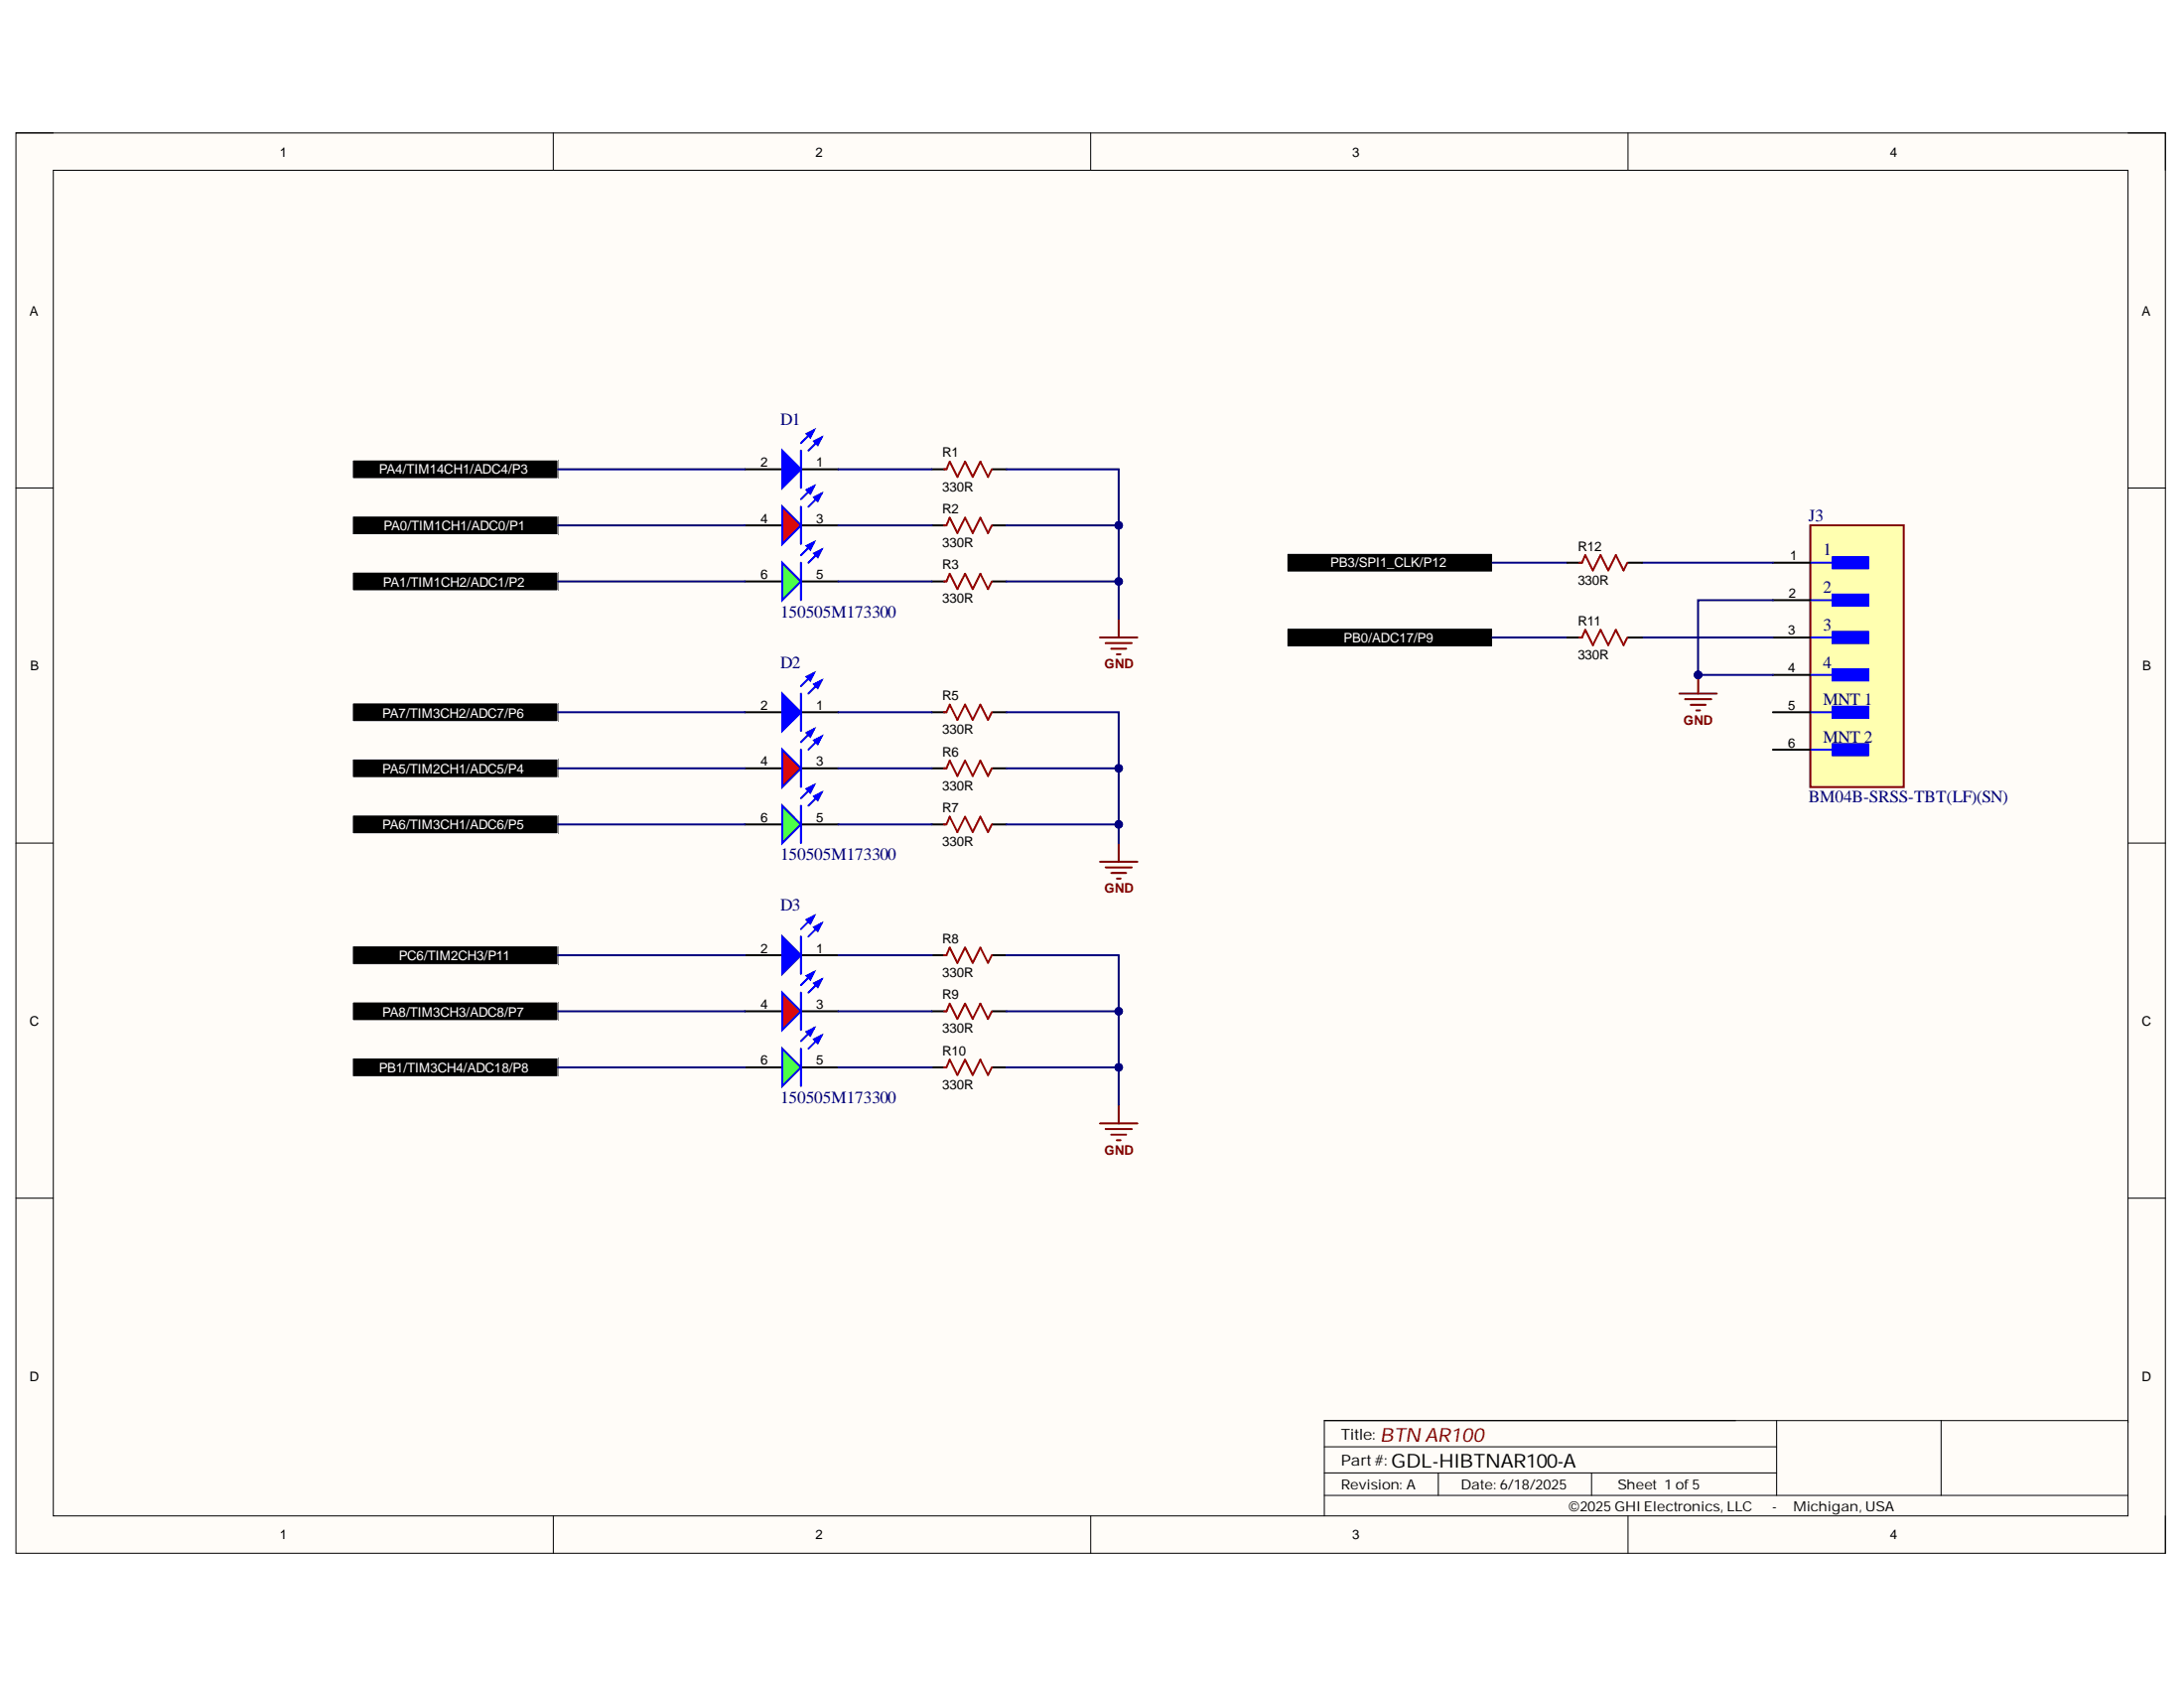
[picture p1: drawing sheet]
<svg xmlns="http://www.w3.org/2000/svg" width="279mm" height="216mm" viewBox="0 0 279 216" stroke-linecap="round" stroke-linejoin="round" font-family="sans-serif">
<path d="M2 17h275v181.7h-275z" fill-rule="evenodd" fill="#fffcf8"/>
<path d="M2 17h275v181.7h-275z" fill="none" stroke="#000" stroke-width=".13"/>
<path d="M6.8 21.8h265.4v172.1h-265.4z" fill-rule="evenodd" fill="#fffcf8"/>
<g fill="none" stroke="#000" stroke-width=".13">
<path d="M2 17h4.8M70.8 17v4.8M139.5 17v4.8M208.3 17v4.8M272.2 17h4.8v4.8M6.8 21.8h265.4v172.1h-265.4zM2 62.4h4.8M272.2 62.4h4.8M2 107.8h4.8M272.2 107.8h4.8M2 153.3h4.8M272.2 153.3h4.8"/>
<path d="M70.8 193.9v4.8M139.5 193.9v4.8M169.4 188.4h57.9M169.4 191.3h102.8M169.4 185.1h57.9M184 188.4v2.9M203.6 188.4v2.9M208.3 193.9v4.8M227.3 181.7v9.6M248.3 181.7v9.6M272.2 181.9v-.2h-102.8v12.2M277 193.9v4.8"/>
</g>
<path d="M95.3 60h4.8M95.3 67.2h4.8M95.3 74.4h4.8M102.5 60h4.8M102.5 67.2h4.8M102.5 74.4h4.8" fill="none" stroke="#000" stroke-width=".25"/>
<path d="M100.1 72l2.4 2.4-2.4 2.4z" fill="#0f0"/>
<path d="M100.1 72l2.4 2.4-2.4 2.4zM104.1 62.2l-1.6 1.7M105.1 63.1l-1.7 1.7" fill="none" stroke="#00f" stroke-width=".25"/>
<path d="M104.1 63.6l1-.5-.5 1z" fill="#00f"/>
<path d="M104.1 63.6l1-.5-.5 1z" fill="none" stroke="#00f" stroke-width=".25"/>
<path d="M103.2 62.7l.9-.5-.4 .9z" fill="#00f"/>
<path d="M102.5 64.8v4.8M103.2 62.7l.9-.5-.4 .9z" fill="none" stroke="#00f" stroke-width=".25"/>
<path d="M100.1 64.8l2.4 2.4-2.4 2.4z" fill="#f00"/>
<path d="M100.1 64.8l2.4 2.4-2.4 2.4zM104.1 69.3l-1.6 1.7M105.1 70.3l-1.7 1.7" fill="none" stroke="#00f" stroke-width=".25"/>
<path d="M104.1 70.8l1-.5-.5 1z" fill="#00f"/>
<path d="M104.1 70.8l1-.5-.5 1z" fill="none" stroke="#00f" stroke-width=".25"/>
<path d="M103.2 69.8l.9-.5-.4 1z" fill="#00f"/>
<path d="M102.5 72v4.8M103.2 69.8l.9-.5-.4 1z" fill="none" stroke="#00f" stroke-width=".25"/>
<path d="M100.1 57.6l2.4 2.4-2.4 2.4z" fill="#00f"/>
<path d="M100.1 57.6l2.4 2.4-2.4 2.4zM104.1 55l-1.6 1.7M105.1 56l-1.7 1.6" fill="none" stroke="#00f" stroke-width=".25"/>
<path d="M104.1 56.4l1-.4-.5 .9z" fill="#00f"/>
<path d="M104.1 56.4l1-.4-.5 .9z" fill="none" stroke="#00f" stroke-width=".25"/>
<path d="M103.2 55.5l.9-.5-.4 1z" fill="#00f"/>
<path d="M102.5 57.6v4.8M103.2 55.5l.9-.5-.4 1z" fill="none" stroke="#00f" stroke-width=".25"/>
<path d="M95.3 91.1h4.8M95.3 98.3h4.8M102.5 91.1h4.8M102.5 98.3h4.8M95.3 105.4h4.8M102.5 105.4h4.8" fill="none" stroke="#000" stroke-width=".25"/>
<path d="M100.1 103.1l2.4 2.3-2.4 2.4z" fill="#0f0"/>
<path d="M104.1 93.3l-1.6 1.6M105.1 94.2l-1.7 1.7M100.1 103.1l2.4 2.3-2.4 2.4z" fill="none" stroke="#00f" stroke-width=".25"/>
<path d="M104.1 94.7l1-.5-.5 1z" fill="#00f"/>
<path d="M104.1 94.7l1-.5-.5 1z" fill="none" stroke="#00f" stroke-width=".25"/>
<path d="M103.2 93.7l.9-.4-.4 .9z" fill="#00f"/>
<path d="M102.5 95.9v4.8M103.2 93.7l.9-.4-.4 .9z" fill="none" stroke="#00f" stroke-width=".25"/>
<path d="M100.1 95.9l2.4 2.4-2.4 2.4z" fill="#f00"/>
<path d="M100.1 95.9l2.4 2.4-2.4 2.4zM104.1 100.4l-1.6 1.7M105.1 101.4l-1.7 1.7" fill="none" stroke="#00f" stroke-width=".25"/>
<path d="M104.1 101.9l1-.5-.5 .9z" fill="#00f"/>
<path d="M104.1 101.9l1-.5-.5 .9z" fill="none" stroke="#00f" stroke-width=".25"/>
<path d="M103.2 100.9l.9-.5-.4 1z" fill="#00f"/>
<path d="M102.5 103.1v4.7M103.2 100.9l.9-.5-.4 1z" fill="none" stroke="#00f" stroke-width=".25"/>
<path d="M100.1 88.7l2.4 2.4-2.4 2.4z" fill="#00f"/>
<path d="M100.1 88.7l2.4 2.4-2.4 2.4zM104.1 86.1l-1.6 1.7M105.1 87l-1.7 1.7" fill="none" stroke="#00f" stroke-width=".25"/>
<path d="M104.1 87.5l1-.5-.5 1z" fill="#00f"/>
<path d="M104.1 87.5l1-.5-.5 1z" fill="none" stroke="#00f" stroke-width=".25"/>
<path d="M103.2 86.6l.9-.5-.4 .9z" fill="#00f"/>
<path d="M102.5 88.7v4.8M103.2 86.6l.9-.5-.4 .9z" fill="none" stroke="#00f" stroke-width=".25"/>
<path d="M143.1 79.1v2.4M140.7 81.5h4.8M141.4 82.3h3.4M142.2 83h1.9M142.9 83.7h.5M140.7 110.2h4.8M141.4 110.9h3.4M142.2 111.7h1.9M142.9 112.4h.5M143.1 107.8v2.4" fill="none" stroke="#800000" stroke-width=".25"/>
<path d="M95.3 122.2h4.8M95.3 129.3h4.8M95.3 136.5h4.8M102.5 122.2h4.8M102.5 129.3h4.8M102.5 136.5h4.8" fill="none" stroke="#000" stroke-width=".25"/>
<path d="M100.1 134.1l2.4 2.4-2.4 2.4z" fill="#0f0"/>
<path d="M100.1 134.1l2.4 2.4-2.4 2.4zM104.1 124.3l-1.6 1.7M105.1 125.3l-1.7 1.7" fill="none" stroke="#00f" stroke-width=".25"/>
<path d="M104.1 125.8l1-.5-.5 .9z" fill="#00f"/>
<path d="M104.1 125.8l1-.5-.5 .9z" fill="none" stroke="#00f" stroke-width=".25"/>
<path d="M103.2 124.8l.9-.5-.4 1z" fill="#00f"/>
<path d="M102.5 127v4.7M103.2 124.8l.9-.5-.4 1z" fill="none" stroke="#00f" stroke-width=".25"/>
<path d="M100.1 127l2.4 2.3-2.4 2.4z" fill="#f00"/>
<path d="M100.1 127l2.4 2.3-2.4 2.4zM104.1 131.5l-1.6 1.7M105.1 132.5l-1.7 1.6" fill="none" stroke="#00f" stroke-width=".25"/>
<path d="M104.1 132.9l1-.4-.5 .9z" fill="#00f"/>
<path d="M104.1 132.9l1-.4-.5 .9z" fill="none" stroke="#00f" stroke-width=".25"/>
<path d="M103.2 132l.9-.5-.4 1z" fill="#00f"/>
<path d="M102.5 134.1v4.8M103.2 132l.9-.5-.4 1z" fill="none" stroke="#00f" stroke-width=".25"/>
<path d="M100.1 119.8l2.4 2.4-2.4 2.4z" fill="#00f"/>
<path d="M100.1 119.8l2.4 2.4-2.4 2.4zM104.1 117.2l-1.6 1.6M105.1 118.1l-1.7 1.7" fill="none" stroke="#00f" stroke-width=".25"/>
<path d="M104.1 118.6l1-.5-.5 1z" fill="#00f"/>
<path d="M104.1 118.6l1-.5-.5 1z" fill="none" stroke="#00f" stroke-width=".25"/>
<path d="M103.2 117.6l.9-.4-.4 .9z" fill="#00f"/>
<path d="M102.5 119.8v4.8M103.2 117.6l.9-.4-.4 .9z" fill="none" stroke="#00f" stroke-width=".25"/>
<path d="M214.8 88.7h4.8M215.6 89.4h3.3M216.3 90.1h1.9M217 90.9h.5M217.2 86.3v2.4M140.7 143.7h4.8M141.4 144.4h3.4M142.2 145.1h1.9M142.9 145.8h.5M143.1 141.3v2.4" fill="none" stroke="#800000" stroke-width=".25"/>
<g fill="#000">
<path d="M45.1 58.8h26.3v2.4h-26.3z" fill-rule="evenodd"/>
<path d="M45.1 66h26.3v2.4h-26.3z" fill-rule="evenodd"/>
<path d="M45.1 73.2h26.3v2.4h-26.3z" fill-rule="evenodd"/>
<path d="M164.6 70.8h26.3v2.4h-26.3z" fill-rule="evenodd"/>
<path d="M45.1 97.1h26.3v2.4h-26.3z" fill-rule="evenodd"/>
<path d="M45.1 89.9h26.3v2.4h-26.3z" fill-rule="evenodd"/>
<path d="M45.1 104.2h26.3v2.4h-26.3z" fill-rule="evenodd"/>
<path d="M45.1 128.2h26.3v2.3h-26.3z" fill-rule="evenodd"/>
<path d="M45.1 135.3h26.3v2.4h-26.3z" fill-rule="evenodd"/>
<path d="M45.1 121h26.3v2.4h-26.3z" fill-rule="evenodd"/>
</g>
<path d="M45.1 58.8h26.3v2.4h-26.3zM45.1 66h26.3v2.4h-26.3zM45.1 73.2h26.3v2.4h-26.3zM164.6 70.8h26.3v2.4h-26.3zM45.1 97.1h26.3v2.4h-26.3zM45.1 89.9h26.3v2.4h-26.3zM45.1 104.2h26.3v2.4h-26.3zM45.1 128.2h26.3v2.3h-26.3zM45.1 135.3h26.3v2.4h-26.3zM45.1 121h26.3v2.4h-26.3z" fill="none" stroke="#fff" stroke-width=".13"/>
<circle cx="217.2" cy="86.3" r=".48" fill="#000080"/>
<circle cx="217.2" cy="86.3" r=".48" fill="none" stroke="#000080" stroke-width=".13"/>
<path d="M164.6 80.3h26.3v2.4h-26.3z" fill-rule="evenodd" fill="#000"/>
<path d="M164.6 80.3h26.3v2.4h-26.3z" fill="none" stroke="#fff" stroke-width=".13"/>
<g fill="none" stroke="#000" stroke-width=".25">
<path d="M119.2 60h1.7M119.2 67.2h1.7M119.2 74.4h1.7M127 60h1.8M127 67.2h1.8M127 74.4h1.8M119.2 91.1h1.7M119.2 98.3h1.7M127 91.1h1.8M127 98.3h1.8M119.2 105.4h1.7M127 105.4h1.8"/>
<path d="M119.2 122.2h1.7M119.2 129.3h1.7M119.2 136.5h1.7M127 122.2h1.8M127 129.3h1.8M127 136.5h1.8"/>
</g>
<path d="M120.8 60h.3l.4-1 1 2 1-2 .9 2 1-2 1 2 .5-1M120.8 67.2h.3l.4-1 1 2 1-2 .9 2 1-2 1 2 .5-1M120.8 74.4h.3l.4-1 1 1.9 1-1.9 .9 1.9 1-1.9 1 1.9 .5-.9M120.8 91.1h.3l.4-1 1 2 1-2 .9 2 1-2 1 2 .5-1M120.8 98.3h.3l.4-1 1 2 1-2 .9 2 1-2 1 2 .5-1M120.8 105.4h.3l.4-.9 1 1.9 1-1.9 .9 1.9 1-1.9 1 1.9 .5-1M120.8 122.2h.3l.4-1 1 2 1-2 .9 2 1-2 1 2 .5-1M120.8 129.3h.3l.4-.9 1 1.9 1-1.9 .9 1.9 1-1.9 1 1.9 .5-1M120.8 136.5h.3l.4-1 1 2 1-2 .9 2 1-2 1 2 .5-1" fill="none" stroke="#980000" stroke-width=".25"/>
<path d="M231.6 67.2h11.9v33.5h-11.9z" fill-rule="evenodd" fill="#ffffb0"/>
<path d="M231.6 67.2h11.9v33.5h-11.9z" fill="none" stroke="#800000" stroke-width=".25"/>
<path d="M234.5 71.3h4.5v1.4h-4.5z" fill-rule="evenodd" fill="#00f"/>
<path d="M231.6 72h5.2M234.5 71.3h4.5v1.4h-4.5z" fill="none" stroke="#00f" stroke-width=".25"/>
<path d="M234.5 76h4.5v1.5h-4.5z" fill-rule="evenodd" fill="#00f"/>
<path d="M231.6 76.8h5.2M234.5 76h4.5v1.5h-4.5z" fill="none" stroke="#00f" stroke-width=".25"/>
<path d="M234.5 80.8h4.5v1.5h-4.5z" fill-rule="evenodd" fill="#00f"/>
<path d="M231.6 81.5h5.2M234.5 80.8h4.5v1.5h-4.5z" fill="none" stroke="#00f" stroke-width=".25"/>
<path d="M234.5 85.6h4.5v1.4h-4.5z" fill-rule="evenodd" fill="#00f"/>
<path d="M231.6 86.3h5.2M234.5 85.6h4.5v1.4h-4.5z" fill="none" stroke="#00f" stroke-width=".25"/>
<path d="M234.5 90.4h4.5v1.4h-4.5z" fill-rule="evenodd" fill="#00f"/>
<path d="M231.6 91.1h5.2M234.5 90.4h4.5v1.4h-4.5z" fill="none" stroke="#00f" stroke-width=".25"/>
<path d="M234.5 95.2h4.5v1.4h-4.5z" fill-rule="evenodd" fill="#00f"/>
<path d="M231.6 95.9h5.2M234.5 95.2h4.5v1.4h-4.5z" fill="none" stroke="#00f" stroke-width=".25"/>
<path d="M226.8 72h4.8M226.8 76.8h4.8M226.8 81.5h4.8M226.8 86.3h4.8M226.8 91.1h4.8M226.8 95.9h4.8" fill="none" stroke="#000" stroke-width=".25"/>
<path d="M128.8 60h14.3v7.2h-14.3" fill="none" stroke="#000080" stroke-width=".25"/>
<circle cx="143.1" cy="67.2" r=".48" fill="#000080"/>
<circle cx="143.1" cy="67.2" r=".48" fill="none" stroke="#000080" stroke-width=".13"/>
<path d="M143.1 67.2v7.2h-14.3" fill="none" stroke="#000080" stroke-width=".25"/>
<circle cx="143.1" cy="67.2" r=".48" fill="#000080"/>
<circle cx="143.1" cy="67.2" r=".48" fill="none" stroke="#000080" stroke-width=".13"/>
<circle cx="143.1" cy="74.4" r=".48" fill="#000080"/>
<circle cx="143.1" cy="74.4" r=".48" fill="none" stroke="#000080" stroke-width=".13"/>
<path d="M143.1 98.3v7.1h-14.3" fill="none" stroke="#000080" stroke-width=".25"/>
<circle cx="143.1" cy="98.3" r=".48" fill="#000080"/>
<circle cx="143.1" cy="98.3" r=".48" fill="none" stroke="#000080" stroke-width=".13"/>
<circle cx="143.1" cy="105.4" r=".48" fill="#000080"/>
<circle cx="143.1" cy="105.4" r=".48" fill="none" stroke="#000080" stroke-width=".13"/>
<path d="M143.1 105.4v2.4" fill="none" stroke="#000080" stroke-width=".25"/>
<circle cx="143.1" cy="105.4" r=".48" fill="#000080"/>
<circle cx="143.1" cy="105.4" r=".48" fill="none" stroke="#000080" stroke-width=".13"/>
<path d="M71.4 60h23.9M71.4 67.2h23.9M71.4 74.4h23.9M71.4 91.1h23.9M71.4 98.3h23.9M128.8 91.1h14.3v7.2h-14.3M71.4 105.4h23.9" fill="none" stroke="#000080" stroke-width=".25"/>
<circle cx="143.1" cy="98.3" r=".48" fill="#000080"/>
<circle cx="143.1" cy="98.3" r=".48" fill="none" stroke="#000080" stroke-width=".13"/>
<path d="M143.1 74.4v4.7" fill="none" stroke="#000080" stroke-width=".25"/>
<circle cx="143.1" cy="74.4" r=".48" fill="#000080"/>
<circle cx="143.1" cy="74.4" r=".48" fill="none" stroke="#000080" stroke-width=".13"/>
<path d="M128.8 122.2h14.3v7.1h-14.3" fill="none" stroke="#000080" stroke-width=".25"/>
<circle cx="143.1" cy="129.3" r=".48" fill="#000080"/>
<circle cx="143.1" cy="129.3" r=".48" fill="none" stroke="#000080" stroke-width=".13"/>
<path d="M143.1 129.3v7.2h-14.3" fill="none" stroke="#000080" stroke-width=".25"/>
<circle cx="143.1" cy="129.3" r=".48" fill="#000080"/>
<circle cx="143.1" cy="129.3" r=".48" fill="none" stroke="#000080" stroke-width=".13"/>
<circle cx="143.1" cy="136.5" r=".48" fill="#000080"/>
<circle cx="143.1" cy="136.5" r=".48" fill="none" stroke="#000080" stroke-width=".13"/>
<path d="M71.4 122.2h23.9M71.4 129.3h23.9M71.4 136.5h23.9M143.1 136.5v4.8" fill="none" stroke="#000080" stroke-width=".25"/>
<circle cx="143.1" cy="136.5" r=".48" fill="#000080"/>
<circle cx="143.1" cy="136.5" r=".48" fill="none" stroke="#000080" stroke-width=".13"/>
<path d="M107.3 60h11.9M107.3 67.2h11.9M107.3 74.4h11.9M107.3 91.1h11.9M107.3 98.3h11.9M190.9 81.5h9.6M210.1 81.5h16.7M217.2 86.3h9.6M107.3 105.4h11.9M107.3 136.5h11.9M107.3 129.3h11.9M107.3 122.2h11.9" fill="none" stroke="#000080" stroke-width=".25"/>
<circle cx="217.2" cy="86.3" r=".48" fill="#000080"/>
<circle cx="217.2" cy="86.3" r=".48" fill="none" stroke="#000080" stroke-width=".13"/>
<path d="M226.8 76.8h-9.6v9.5" fill="none" stroke="#000080" stroke-width=".25"/>
<circle cx="217.2" cy="86.3" r=".48" fill="#000080"/>
<circle cx="217.2" cy="86.3" r=".48" fill="none" stroke="#000080" stroke-width=".13"/>
<path d="M190.9 72h9.6M210.1 72h16.7" fill="none" stroke="#000080" stroke-width=".25"/>
<path d="M200.5 72h1.7M208.3 72h1.8M200.5 81.5h1.7M208.3 81.5h1.8" fill="none" stroke="#000" stroke-width=".25"/>
<path d="M202.1 72h.3l.4-1 1 2 1-2 .9 2 1-2 1 2 .5-1M202.1 81.5h.3l.4-.9 1 1.9 1-1.9 .9 1.9 1-1.9 1 1.9 .5-1" fill="none" stroke="#980000" stroke-width=".25"/>
<text font-size="2.5" fill="#800000" x="176.6" y="184.4">BTN AR100</text>
<text font-size="2.5" x="178" y="187.8">GDL-HIBTNAR100-A</text>
<g font-size="2.2" fill="#000080">
<text x="99.8" y="54.3">D1</text>
<text x="231.4" y="66.7">J3</text>
<text x="233.2" y="71">1</text>
<text x="233.2" y="75.9">2</text>
<text x="99.8" y="79">150505M173300</text>
<text x="233.2" y="80.6">3</text>
<text x="99.8" y="85.4">D2</text>
<text x="233.2" y="85.4">4</text>
<text x="233.2" y="90.2">MNT 1</text>
<text x="233.2" y="95">MNT 2</text>
<text x="231.4" y="102.6">BM04B-SRSS-TBT(LF)(SN)</text>
<text x="99.8" y="110">150505M173300</text>
<text x="99.8" y="116.5">D3</text>
<text x="99.8" y="141.1">150505M173300</text>
</g>
<g font-size="1.9">
<text x="171.6" y="184.1">Title:</text>
<text x="171.6" y="187.5">Part #:</text>
</g>
<g font-size="1.8">
<text x="171.6" y="190.5">Revision: A</text>
<text x="186.9" y="190.5">Date: 6/18/2025</text>
<text x="206.9" y="190.5">Sheet 1 of5</text>
<text x="200.7" y="193.3">©2025 GHI Electronics, LLC</text>
<text x="226.7" y="193.3">-</text>
<text x="229.4" y="193.3">Michigan, USA</text>
</g>
<g font-size="1.7">
<text x="35.8" y="20">1</text>
<text x="104.3" y="20">2</text>
<text x="173" y="20">3</text>
<text x="241.8" y="20">4</text>
<text x="3.8" y="40.3">A</text>
<text x="274" y="40.3">A</text>
<text x="97.3" y="59.7">2</text>
<text x="104.4" y="59.7">1</text>
<text x="120.6" y="58.4">R1</text>
<text x="120.6" y="62.8">330R</text>
<text x="120.6" y="65.6">R2</text>
<text x="97.3" y="66.9">4</text>
<text x="104.4" y="66.9">3</text>
<text x="120.6" y="70">330R</text>
<text x="201.9" y="70.5">R12</text>
<text x="229" y="71.6">1</text>
<text x="97.3" y="74">6</text>
<text x="104.4" y="74">5</text>
<text x="120.6" y="77.1">330R</text>
<text x="120.6" y="72.8">R3</text>
<text x="201.9" y="74.8">330R</text>
<text x="228.8" y="76.5">2</text>
<text x="201.9" y="80">R11</text>
<text x="228.8" y="81.2">3</text>
<text x="3.9" y="85.8">B</text>
<text x="120.6" y="89.6">R5</text>
<text x="201.9" y="84.3">330R</text>
<text x="228.8" y="86">4</text>
<text x="274.1" y="85.8">B</text>
<text x="97.3" y="90.8">2</text>
<text x="104.4" y="90.8">1</text>
<text x="120.6" y="93.9">330R</text>
<text x="228.8" y="90.8">5</text>
<text x="228.8" y="95.6">6</text>
<text x="97.3" y="97.9">4</text>
<text x="104.4" y="97.9">3</text>
<text x="120.6" y="101.1">330R</text>
<text x="120.6" y="96.8">R6</text>
<text x="97.3" y="105.1">6</text>
<text x="104.4" y="105.1">5</text>
<text x="120.6" y="103.9">R7</text>
<text x="120.6" y="108.3">330R</text>
<text x="97.3" y="121.9">2</text>
<text x="104.4" y="121.9">1</text>
<text x="120.6" y="125">330R</text>
<text x="120.6" y="120.6">R8</text>
<text x="3.8" y="131.2">C</text>
<text x="97.3" y="129">4</text>
<text x="104.4" y="129">3</text>
<text x="120.6" y="127.8">R9</text>
<text x="274" y="131.2">C</text>
<text x="97.3" y="136.2">6</text>
<text x="104.4" y="136.2">5</text>
<text x="120.6" y="132.1">330R</text>
<text x="120.6" y="135">R10</text>
<text x="120.6" y="139.3">330R</text>
<text x="3.8" y="176.6">D</text>
<text x="274" y="176.6">D</text>
<text x="35.8" y="196.9">1</text>
<text x="104.3" y="196.9">2</text>
<text x="173" y="196.9">3</text>
<text x="241.8" y="196.9">4</text>
</g>
<g font-size="1.7" fill="#fff">
<text x="48.5" y="60.6">PA4/TIM14CH1/ADC4/P3</text>
<text x="49.1" y="67.8">PA0/TIM1CH1/ADC0/P1</text>
<text x="49" y="75">PA1/TIM1CH2/ADC1/P2</text>
<text x="170.2" y="72.6">PB3/SPI1_CLK/P12</text>
<text x="171.9" y="82.1">PB0/ADC17/P9</text>
<text x="48.9" y="91.8">PA7/TIM3CH2/ADC7/P6</text>
<text x="48.9" y="98.9">PA5/TIM2CH1/ADC5/P4</text>
<text x="48.9" y="106.1">PA6/TIM3CH1/ADC6/P5</text>
<text x="51" y="122.8">PC6/TIM2CH3/P11</text>
<text x="48.9" y="130">PA8/TIM3CH3/ADC8/P7</text>
<text x="48.5" y="137.2">PB1/TIM3CH4/ADC18/P8</text>
</g>
<g font-size="1.7" fill="#800000">
<text x="141.3" y="85.5">GND</text>
<text x="215.4" y="92.7">GND</text>
<text x="141.3" y="114.2">GND</text>
<text x="141.3" y="147.7">GND</text>
</g>
</svg>
